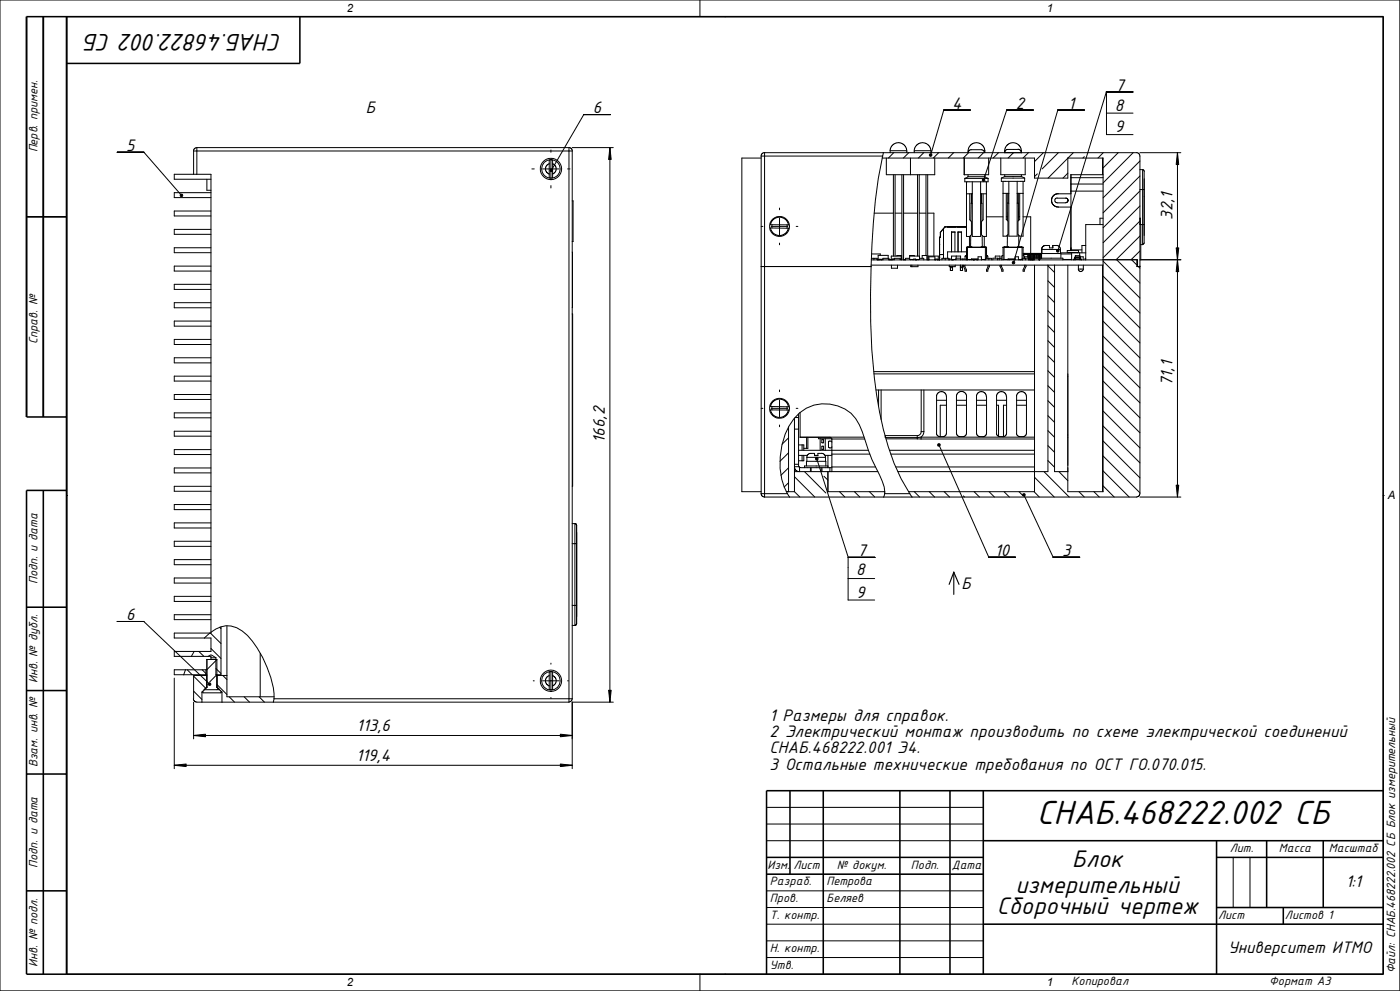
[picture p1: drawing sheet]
<svg xmlns="http://www.w3.org/2000/svg" width="420mm" height="297mm" viewBox="0 0 420 297" stroke-linecap="round" stroke-linejoin="round" font-family="sans-serif">
<g fill="none" stroke="#000" stroke-width=".3">
<path d="M0 0h419.9v297h-419.9zM20 5h395v287h-395zM210 0v5M217.5 5h.1M183.1 34.3h-8l-9.7 16.8M291.1 33h-8l-3.9 13.5M310 33h-8l-6.9 21M325.3 33h-8l-13.3 45.7M331.9 27.5v12.8h8M331.9 33.9h8M339.9 27.6h-8l-14.6 47.6M35.2 45.6h8l11.2 12.9"/>
<path d="M58.1 45.3h1M58.1 52.2h1M58.1 45.3v6.9M58.1 52.2h-5.8v1.5h11M59.1 44.2v1.1M59.1 52.2h4.2v137.5h-11v1.5h11v4h-11v1.5h10.1M59.1 45.3v6.9M59.1 45.3h111.6M59.1 44.2h111.6M59.1 44.2l-.8 .4-.2 .7M62.1 53.7v3.3h1.2M63.3 57.7h-11v1.5h11"/>
<path d="M159.6 50.6h.7M162.8 50.6h5M164.8 49.1v4.2h1v-1.1M164.8 49.1v-1.1h1v4.2M164.8 49.1l-.8 .5-.3 .6 .2 1.3 .8 .7M165.3 45v.6M165.3 48.1v5M165.3 55.6v.7M165.8 49.1l.7 .5 .3 .6-.2 1.3-.8 .7M170.3 50.6h.7M170.7 45.3h1M170.7 44.2v1.1"/>
<path d="M170.7 44.2l.7 .4 .3 .7M170.7 45.3v164.1M171.7 45.3v164.1M171.7 44.2h12.3M183 44.2v166.2M228.3 47.4h-5.8v100h5.8M229.4 46.8h-1.1v101.2h1.1M229.4 45.8l111.6-.1 .8 .5 .2 .6v101.2l-.5 .8-.5 .2h-111.6M229.4 46.8v101.2M229.4 46.8h35.4M229.4 45.8v1M229.4 45.8l-.6 .1-.5 .9"/>
<path d="M264.6 47.4h45.7v6h10v-6M264.8 46.8a168.7 168.7 0 0 0-3.5 33.1M265 45.8l-.2 1M265.9 47.4v5h7.2M267 45.1l.4-1.2 .5-.6 1-.5h.8l1.1 .3 .6 .5 .5 1 .1 1.2M268 52.4v24.4M268.1 45.8l-1.6 1.6M268.5 52.4v24.4M270.6 52.4v25.5M271.1 52.4v25.5M272 45.2h-5v.6M272.6 45.8l-1.6 1.6"/>
<path d="M273.1 47.4v5M274.3 45.2h5M275.3 52.4v24.4M275.8 52.4v24.4M277.1 45.8l-1.6 1.6M277.8 52.4v24.2M278.3 52.4v25.5M279.3 45.2l-.3-1-.6-.8-.7-.5-1.1-.1-1 .2-.7 .6-.5 .9-.1 1.3M279.3 45.2v.6M280.4 47.4v5h-7.3M281.6 45.8l-1.6 1.6M286.1 45.8l-1.6 1.6"/>
<path d="M289.3 47.4v5M289.3 52.4h.1M289.4 53.5h7M289.4 53.5v1h.8h6.2v-1M289.9 54.5v16.4h1l.5-.5v-4l-.5-.5v-7.8M289.9 58.1h1.8M290.4 53h5M290.4 53l-1 .5M290.4 52.4v.6M290.4 45.2h.3M290.6 45.8l-1.6 1.6M291.4 58.1l-.1 2.8"/>
<path d="M291.7 54.5v16.4h2.5v-16.4M294.2 58.1h1.7M294.4 58.1l.2 2.8M295.1 45.8l-1.6 1.6M295.1 45.2h.3M295.4 45.2l-.2-1-.6-.8-.8-.5-1-.1-1 .2-.8 .6-.5 .9-.1 1.2M295.4 53l1 .5M295.4 45.2v.6l-.2-.5-.5-.4h-3.6l-.6 .4-.1 .4M295.4 52.4v.6M295.9 54.5v16.4h-1l-.5-.5v-4l.5-.5v-7.8M296.6 47.4v5h-7.3M299.6 45.8l-1.7 1.6"/>
<path d="M300.2 47.4v5h7.4v-5M300.4 53.4h7M300.4 53.4v1h.8h6.2v-1M300.9 58h1.7M300.9 54.4v16.4h1l.5-.5v-4l-.5-.5v-7.8M301.4 52.9l-1 .5M301.4 45.8h5M301.4 45.2h.2M301.4 52.4v.5M302.4 58l-.1 2.9M302.6 54.4v16.4h2.5v-16.4M304 45.8l-1.6 1.6"/>
<path d="M305.1 58h1.8M305.4 44.7l.8 .5 .2 .6M305.4 58l.1 2.9M305.4 44.8h-3.3l-.5 .3-.2 .7M305.4 58v2.8M306.2 45.2h.2M306.4 45.2l-.2-1-.6-.8-.8-.5-1-.1-1 .2-.8 .6-.5 .9-.1 1.1M306.4 52.9l1 .5M306.4 52.9h-5M306.4 45.2v.6M306.4 52.4v.5M306.9 54.4v16.4h-1l-.5-.5v-4l.5-.5v-7.8"/>
<path d="M308.5 45.8l-1.6 1.6M311.2 52.1l-.9 .8M313 45.8l-2.7 2.6M317.2 59.4h2.8l.4 .7M317.2 59.3l-.8 .5v.5l.3 .4 3 .1M317.5 45.8l-4.9 4.8M320.3 47.4h10.6v100h-10.6v-67.9M320.3 47.4l-5.9 6M320.3 51.9l-1.4 1.5M321.3 58.1h-4.4l-1.1 .8-.4 1.1 .4 1.2 .9 .7 4.6 .2M321.3 57.3h9.6M321.3 55.2h9.6"/>
<path d="M321.3 53.3h9.6M321.3 53.3v1.9M321.3 57.3v17.8M321.3 55.2v2.1M322 45.8l-1.6 1.6M325.3 46.9l-.4 .5M330.8 47.4v5M330.9 52.4h-9.6v.9M331 45.8l-1.6 1.6M335.4 45.8l-4.5 4.5M339.9 45.8l-9 9M342 45.8h12.2"/>
<path d="M342 48.3l-11.1 11M342 52.7l-11.1 11.1M342 57.2l-11.1 11.1M342 56.8h.8M342 50.8h.8M342.8 56.8v10.5M342.8 50.8v6M342.8 50.8l.4 .3v.3v5.4h-.4M343.2 53.6v13.7M353.2 45.8v103.2M8 65h12M63.3 74.3h-11v1.4h11"/>
<path d="M63.3 63.2h-11v1.5h11M63.3 68.7h-11v1.5h11M63.3 79.8h-11v1.4h11M171.7 60.2h.2v12.2h-.2M171.7 75.6v16.6M228.3 79.9h33M228.3 67.9h.6M231.1 68.3l5.4 .2-.5 1.1-.6 .5-1.1 .5h-.9l-1.6-.9zM231.4 67.9h4.9M231.6 67.4v.9M231.9 65.9l1.3-.7h1.3l1.5 .9 .6 1.3h-5.5zM233.8 62.4v.5"/>
<path d="M233.8 65.4v5M233.8 72.9v.5M236.1 67.4v1M238.8 67.9h.6M261.3 79.5h69.6M261.3 79.9a181.2 181.2 0 0 0 3.7 48.8 61.4 61.4 0 0 0 7.9 19.3M261.4 77.9h69.5M261.4 77.4h1.7v.5M261.5 76.1h2.6v.4M262.2 77.4v.5M262.3 63.9h5.7M263.1 77.9h.7"/>
<path d="M263.1 77.8h.7M263.8 77.7v.2M264.2 77.9h.3M264.2 77.8h.3M264.2 77.7v.2M264.5 77.7v.2M264.7 77.7v.2M264.9 77.9v-.5h1.8v.5M266.4 77.4v-.9h-3v1.2h1.5M266.7 77.9h1M266.7 77.8h1M267.4 77.8v-1h2.9v1h-.3"/>
<path d="M267.4 79.5v.9h1.8v-.9M267.7 77.9v-.3h.4v.3M268.1 77.8h.2M268.3 77.9v-.5h1.7v.5M268.5 63.9h2.1M269.1 76.8v-.2h1.4v1.3M270.5 77.4h.1M271.1 77.9h.6M271.1 77.8h.6M271.1 63.9h4.2M272.9 76.8h2.9v1h-1.2M272.9 77.4h-1.2v.5"/>
<path d="M273.2 77.8v.1M273.2 79.5v.4h2.2v-.4M273.6 79.5v.4M273.6 77.8v.1M274.1 77.9v-.3h.5v.3M274.3 76.8v-.2h-1.4v1.2h1.2M274.6 77.9h.4M275 77.8v.1M275.5 77.8v.1M275.8 63.9h2M275.8 77.4h1.3v.5M276.6 77.4v-.8h1.4v1.3"/>
<path d="M278.3 77.9h.4M278.3 77.8h.4M278.3 63.9h1.9v12.9M278.5 77.8v-1h3v1h-.3M278.7 77.9v-.9h1.8v.9M280.5 77.9h.2M280.5 77.8h.2M280.7 77.9v-.3h.5v.3M281.2 77.9h.7M281.9 76.3h1.2M281.9 75.8h.1M281.9 77.2h.1"/>
<path d="M281.9 76.6h.1M281.9 73.3h.1M282.1 69.6l.1 1.5h-.3v6.8M282.1 69.6h.1M282.6 77.9v-.5h2v.5M283 68.5v8.9M283 68.5l-.9 1.1M283.5 68l-.5 .5M283.5 68h6.4M283.5 68l-1.4 1.6M283.5 77.4v.5M284.6 77.9h.2"/>
<path d="M284.8 79.5v.4h1.8v-.4M285.1 79.9v1.2h.6v-1.2M285.5 77.9h.5M285.5 77.8h1.3M285.5 77.9v-1.1h2.7v1.1M285.5 77.6h-.7v.3M285.5 75.5v-5.9h1v5.9M285.7 77.9h.1M286 77.8v.1M286.9 76.8v.6M287.4 75.5v-5.9h1.1l-.1 5.9M288.1 79.5v.5"/>
<path d="M288.1 80v1.1h.7v-1.1M288.1 80h.7M288.2 77.4h-1.4v.5M288.2 77.6h1.3M288.8 79.5v.5M288.8 77.6v.3M289.1 79.5l-.1 .3 .5 1.5h.4l-.5-1.5 .1-.3M289.6 76.8h.1M289.9 77.8h3.5M289.9 76.6l-.4 .3v1M289.9 77.9h.4M289.9 75.5h-5.6v1.9"/>
<path d="M289.9 74.2h6.1M290.2 74.1h5.4M290.2 74.1l.1 3.8M290.2 74.1h-.3v3.8M290.3 74h1.2M290.3 74v.1M290.8 70.9v3.1M291 77.8v.1M291.2 70.6v3.4M291.3 60.9h.4M291.3 60.9v5.3M291.5 74v.1"/>
<path d="M291.5 74h-1.2M291.9 77.8v.1M292 77.9h.4M292 77.8v.1M292.4 77.8v.1M293.1 77.9h.1M293.1 77.8v.1M293.2 77.8v.1M293.4 77.6h-2v.3M293.4 77.9v-.9h1v.9M294.2 60.9h.4M294.4 74h.1"/>
<path d="M294.3 74v.1M294.3 74h1.2M294.4 77.8h1.3M294.4 77.6h.1M294.6 60.9v5.3M294.6 70.6l.1 3.4M295.3 70.9v3.1M295.4 77.8v.1M295.5 74h.1M295.5 74v.1M295.6 74.1v3.7M295.6 74.1h.4v3.3"/>
<path d="M295.7 77.9v-.5h1.8v.5M295.9 65h5M296 76.6l.3 .1v.7M296.4 79.5l.1 .3-.5 1.5h.3l.5-1.5v-.3M296.7 77.4v.5M298.6 77.4v-.6h1.4v.6M299.3 77.4v.5M299.8 77.4v.5M300.1 79.5l-.1 .3 .5 1.5h.4l-.5-1.5 .1-.3M300.5 77.4h-2.6v.5M300.9 74.2h6M300.9 76.6l-.4 .1v1.2"/>
<path d="M300.9 77.8h.3M301.2 77.8h3.3M301.2 74.1v3.7M301.2 74.1h5.4M301.2 74.1h-.3v3.8M301.3 74v.1M301.4 74h.1M301.3 74h1.2M301.4 74h1.1M301.9 65h.4M302.2 70.5v3.5M302.3 60.9h.3"/>
<path d="M302.3 60.9v5.2M302.5 74v.1M302.9 77.8v.1M304.4 77.8v.1M304.5 77.6h-2.1v.3M304.5 77.9v-.9h1v.9M305.1 60.9h.4M305.4 74h.1M305.3 74v.1M305.3 74h1.2M305.4 74h1.1M305.5 60.9l.1 5.2"/>
<path d="M305.5 77.8h1.2M305.6 65h.3M305.6 70.5v3.5M305.8 77.8v.1M306.2 77.8v.1M306.5 74v.1M306.6 74.1h.3v3.3M306.6 74.1v3.8l.1-.5h1.9M306.9 76.6l.4 .1v.7M306.9 65h2.3v10.9M306.9 76.2h1.5M306.9 76.1h5.6"/>
<path d="M307.3 77h1.1M307.3 79.5l-.4 1.8h.4l.5-1.5-.1-.3M307.3 77v.4M307.7 77.4v.5M308.4 76.2h.1M308.4 76.2v1.2M308.6 76.1v1.8M308.6 76.2h.3M308.6 77.7v.1M308.9 77.7v.1M308.9 76.2h.1M308.9 77.7h.2"/>
<path d="M308.9 77.8h.2M308.9 76.2v1.5M308.9 77.8v.1M309.1 77.7v.1M309.1 76.1v1.6M309.1 76.2h.2M309.1 77.8v.1M309.2 77.9h.1M309.2 76.3v1.6M309.3 77.7v.1M309.3 76.2h.1M309.3 77.7h.3"/>
<path d="M309.3 77.8h.3M309.3 76.2v1.5M309.3 77.8v.1M309.6 77.7v.1M309.6 76.1v1.6M309.6 77.9h.2M309.6 76.2h.2M309.6 77.8v.1M309.8 77.7v.1M309.8 76.2h.1M309.8 77.7h.2M309.8 77.8h.2"/>
<path d="M309.8 76.2v1.5M309.8 77.8v.1M310 77.9h.3M310 76.2h.3M310 77.8v.1M310 77.7v.1M310 76.1v1.6M310.3 77.9v-.5h1.4v.5M310.3 76.2h.1M310.3 76.2v1.2M310.3 79.5v67.9h-37.8M310.6 76.2h.3"/>
<path d="M310.6 76.1v1.3M310.9 76.2h.1M310.9 76.2v1.2M311.1 76.1v1.3M311.1 76.2h.3M311.4 76.2h.1M311.4 76.2v1.2M311.6 76.1v1.3M311.6 76.2h.3M311.7 77.9h.2M311.9 77.7v.1M311.9 76.2h.1"/>
<path d="M311.9 76.2v1.7M311.9 77.7h.1M311.9 77.8h.1M311.9 77.4h7v.5M312.1 76.1v1.3M312.1 76.2h.2M312.3 76.2h.1M312.3 76.2v1.2M312.5 77.4v-1.4h5.8v1.4M312.5 74.8h.1M312.5 74.8v1.2l-5.3-.1v.4l5.3-.1M312.5 74.8h5.6"/>
<path d="M313.7 73.6l-.8 .2-.4 1M313.7 73.6h.1M313.7 73.6l-.7 .2-.5 1M313.7 73.6h1.1v.7h1v-.7M314.4 79.7l2 2M314.4 79.5v61.9h-45M315.8 73.6h.1M315.8 73.6h1.1M316.4 79.5v61.9h3.9M316.9 73.5l1 .5 .2 .8M318.1 74.8v1.2M318.1 75.8h7.6"/>
<path d="M318.3 76.1h3.2M318.9 77.8h2.6M320.2 75.1h3.4v.6h-3.4zM320.4 60.1h.1M320.4 60.1l-.1 .4-.6 .2M320.5 75.7v.1M321.3 74.9h3.3M321.3 74.3h.1M321.5 75.8v2.1M322.2 77.7v.2M322.3 77.5l-.1 .2M322.3 77.3l.2 .3"/>
<path d="M322.3 77.3l.2 .1M322.4 77.6l-.2 .3M322.5 77.4v.2M322.5 77.1l-.2 .2M322.5 77.3v.1M322.5 77.1h.1M322.5 77.3h.1M322.5 77.3l.2 .4M322.5 77.1v.2M322.6 76.7l-.1 .4M322.6 76.7h.1M322.6 77.3h.1"/>
<path d="M322.6 77.1h.1M322.6 77.1v.2M322.6 77.3h1.3M322.6 77.1h1.3M322.6 77.3l.1 .4M322.7 76.7h-.1M322.7 77.7h.1M322.7 76.7h.1M322.7 77.7h1.1M322.7 77.7v.2M322.7 76.7l-.1 .4M322.7 76.7h1.1"/>
<path d="M323.3 75.7v.1M323.5 79.5v1.1M323.8 76.7h.1M323.8 76.7l.1 .4M323.8 77.7h.1M323.9 77.3h.1M323.9 77.1h.1M323.9 75.8v.9M323.9 77.1v.2M323.9 77.3l-.1 .4M323.9 77h1.1v.9M323.9 76.7l.1 .4"/>
<path d="M323.9 77.1l.3 .2M324 77.3l.1 .1M324 77.3l-.2 .4M324 77.1h.1M324 77v.9M324.1 77.4l.1 .1M324.1 77.6l.3 .3M324.2 77.5l.1 .2M324.2 77.3l-.1 .1M324.2 77.3v.2M324.3 77.7l.1 .2M325 79.5v1.1"/>
<path d="M325.7 73.6h-1.1v2.2M325.7 77.4h-.2v.5M330.8 79.5v67.9M330.9 78.3l11.1 11M330.9 67.3h-5.2v10.6M330.9 77.9h10.3v2M330.9 65.4h-.9v1.9M335 77.9l7 6.9M339.5 77.9l1.5 1.5M341 77.9v2h1M341.5 79.9l.5 .4M342 61.7l-11.1 11.1"/>
<path d="M342 66.3l-11.1 11M342 70.7l-7.2 7.2M342 75.2l-2.7 2.7M342 79.7l-.2 .2M342 67.3h.8M342 65.4l.1 1.9M342.2 67.3v10.6h-.2M342.3 77.9h11.9M342.8 67.3v6h-.6M342.8 67.3h.4M343.2 67.3v5.5l-.4 .5M343.2 67.3v3.3"/>
<path d="M63.3 85.2h-11v1.5h11M63.3 90.7h-11v1.5h11M63.3 96.2h-11v1.5h11M171.7 94.1v51.6M285.1 80.2h.6M288.1 80.2h.7M314.4 97.6l2 2.1M314.4 93.1l2 2.1M314.4 88.6l2 2.1M314.4 84.2l2 1.9M323.5 80.6l.1 .5 .4 .3 .8-.2 .2-.6M323.5 80.6h1.5"/>
<path d="M330.9 96.3l11.1 11M330.9 91.7l11.1 11.1M330.9 87.2l11.1 11.1M330.9 82.8l11.1 11M63.3 101.7h-11v1.6h11M63.3 107.2h-11v1.6h11M63.3 112.7h-11v1.5h11M63.3 118.2h-11v1.5h11M233.8 116.9v.5M233.8 119.9v5M262.1 111.4h48.2M262.2 112.1h48.1"/>
<path d="M262.8 116.9h47.5M263.6 116.9v4.8M264.3 116.9v8.8M276.4 116.9v12.5M277.2 116.9v12.5M281 120h2.9M281.4 117.7l.7-.3h.7l.7 .4 .4 .7v11.4l-.2 .6-.7 .4-1.5-.1-.4-.5-.2-.4 .1-11.4zM286.9 120h3M290 118.9l-.3-1-.9-.6-1.1 .2-.8 1v11.4l.2 .6 .6 .3h1.5l.7-.7v-11.2M292.9 120h3.1M293.4 117.7l.6-.3h.8l.7 .4 .4 .7 .1 11.4-.3 .6-.8 .4-1.4-.2-.6-.8v-11.4zM299 120h3"/>
<path d="M299.4 117.7l.7-.3h.7l.7 .4 .4 .7 .1 11.4-.3 .6-.8 .4-1.4-.1-.5-.5-.1-.4 .1-11.4zM305 120h2.9M305.4 117.7l.7-.3h.7l.7 .4 .4 .7v11.4l-.2 .6-.7 .4-1.5-.1-.4-.5-.2-.4 .1-11.4zM314.4 115.6l2 2M314.4 111.1l2 2M314.4 106.6l2 2M314.4 102.1l2 2M330.9 118.7l11.1 11M330.9 114.2l11.1 11M330.9 109.7l11.1 11M330.9 105.2l11.1 11M330.9 100.8l11.1 11"/>
<path d="M63.3 123.7h-11v1.5h11M63.3 129.2h-11v1.5h11M63.3 134.7h-11v1.5h11M228.3 122.4h.6M231.4 122.4h4.9M231.6 121.8v1.1M231.9 120.4l1.3-.7h1.3l1.5 .9 .6 1.3-5.5-.1zM233.8 127.4v.5M236.1 121.9v1M236.5 122.9l-.5 1.2-.9 .7-.8 .3h-.9l-1-.4-.8-.7-.5-1v-.1h5.5M236.6 131.2l-2 1.9M236.6 135.7l-2.6 2.6"/>
<path d="M236.6 128v19.4M238.3 139.1v.8M238.3 140l.3 .8 1.1 .6M238.3 125.3v3.3M238.3 128.6v10.5M238.3 139.9v7.5M238.3 128.6h1.3M238.3 139.1h1.3M238.3 139.9h1.4M238.5 125.1h1.1M238.8 122.4h.6M239.6 135h20.9"/>
<path d="M239.6 136.5h2.6M239.6 124.1v1M239.6 128.6v10.5M239.6 133.3h1M239.6 138.1h1M239.6 139.1l.1 .8M239.6 125.1v3.5M239.7 139.9l.2 .1M240 131h19.2M240 123.6v7.4M240 131l9 .1 .6 .5M240.6 133.3v1.7"/>
<path d="M240.6 136.5v1.6M240.6 133.4h.5v1.6M241.1 136.5v1.6h-.5M241.1 134.4h.9M241.9 139.7v-1.4h5.8v1.4M242 131.1v3.3M242.4 131.1v3.3h-.4M244.3 136.5h1.1M245 137.5l9.5 29.5h8M245.5 131.1v.4h4M246 131.5v3.5M246.5 135.8l.9 .5 .2 .8"/>
<path d="M246.5 135.9h-1.1v.7h-1.1v-.7h-1.4l-.6 .4-.3 .8M246.5 133.8h.6l-.1 .9h-.5zM246.5 131.8h.6l-.1 .9h-.5zM247.5 136.5h2.1M247.6 131.5v3.5M247.6 137.1v1.2M247.7 137.1h-5.6v1.2M248.4 136.5v3.7M248.4 139.7h-7.1v.5M249.6 133.9l-.2 .3h-.6M249.6 131.6v4.5M249.6 136.1h11.3"/>
<path d="M249.6 140h13M249.6 131.6h9.8M249.6 136.1v3.9M249.6 132.5l-.2-.3-.9 .1v1.7l.3 .2M249.6 140v1.4M265.7 131.1h9.5M265.8 131.5h9.4M266.8 135h43.5M267.3 136.1h43M268.7 140h41.6M275.2 131.1v.4M275.2 130.6v.5"/>
<path d="M275.2 130.6h-9.6v.5M275.2 131.5l1.1 .1M276.3 131.6h34M276.3 131h34M276.3 131l-1.1 .1M276.3 131v.6M276.4 129.4a1.15 1.15 0 0 1-1.2 1.2M276.4 129.4h.8M277.2 129.4l-.3 .9-.6 .7M281.7 133.3l14.9 33.7h8M283.9 121.5h-1.8v9.4M286.9 121.5h3"/>
<path d="M292.9 121.5h3.1M299 121.5h.6v9.3M302 121.5h-1v9.4M305 121.5h2.9M314.4 138l2 2M314.4 133.6l2 2M314.4 129.1l2 2M314.4 124.6l2 2M314.4 120.1l2 2M330.9 136.7l11.1 11M330.9 132.2l11.1 11M330.9 127.7l11.1 11"/>
<path d="M330.9 123.2l11.1 11M20 148.5h.1M63.3 140.3h-11v1.4h11M63.3 145.8h-11v1.4h11M63.3 151.2h-11v1.5h11M63.3 156.7h-11v1.5h11M171.7 156.9h.8M172.5 156.9v6M172.5 156.9l.5 .5M173 159.7v25M173 157.4h.1M173 159.7h.1"/>
<path d="M173 157.4v5.5M173 159.7v3.2M228.3 148l.5 .8 .6 .2M229.4 148h6.8M229.4 148v1M235.9 147.4h2.4M236.2 148a22 22 0 0 1 1.9-22.4 11.8 11.8 0 0 1 18.6-.1 34.7 34.7 0 0 1 3.8 9.4l2.2 5.2a16.9 16.9 0 0 1 2.7 7.9M236.2 148l.7 1M236.6 140.2l-2.3 2.3M236.6 144.7l-1.4 1.3M238.3 147.4l1.6 1.6M238.3 142.9l6.1 6.1"/>
<path d="M238.3 141.4h25.1M239.9 140l.3 .1M239.9 140v1.4M240.2 140.2h9.4M241.3 141.4l6.4 6.3M243.1 140.2v1.2M243.3 140.2v1.2M246.3 140.2v1.2M246.6 140.2v1.2M247.2 142.7l1.2 1.2M248.4 141.4v6h17M249 140.2v1.2"/>
<path d="M251.8 147.4l1.6 1.6M256.3 147.4l1.6 1.6M260.8 147.4l1.6 1.6M265.3 147.4l.1 .1M265.4 148l-.3 1M265.4 148h7.5M272.9 148l.7 1M274.3 147.4l1.6 1.6M278.8 147.4l1.6 1.6M283.3 147.4l1.6 1.6M289 148.6l.3 .4M292.2 147.4l1.6 1.6"/>
<path d="M296.7 147.4l1.6 1.6M301.2 147.4l1.6 1.6M305.7 147.4l1.1 1.1M307.2 148.3l8.7 18.7h8M310.2 147.4l1.6 1.6M310.3 143l6 6M313.2 141.4l7.6 7.6M317.7 141.4l2.6 2.7M323.7 147.4l1.6 1.6M328.2 147.4l1.6 1.6M330.9 145.6l3.4 3.4M330.9 141.1l7.9 7.9"/>
<path d="M342 149h12.2M415 148.5h.1M63.3 162.2h-11v1.5h11M63.3 167.7h-11v1.5h11M63.3 173.2h-11v1.6h11M63.3 178.7h-11v1.6h11M171.7 162.9h.8M172.5 162.9h.5M172.5 162.9v18.5M254.4 167v12.8h8M254.4 173.4h8M35.2 186.3h7.9l19.8 18.7"/>
<path d="M58.3 195.2l-.9 1.5M59.6 195.2l1.6 1.5M62.4 196.7h.9v1M62.4 196.7l.9-.4 1.5 .8M62.9 189.7l-1.6 1.5M63.1 189.7l3.2 3.2M63.3 197.1h1.5M63.3 194.4l3 3M63.3 184.2h-11v1.5h11M63.3 189.5a7.1 7.1 0 0 1 9.3-.4 29.4 29.4 0 0 1 9.4 17l.2 3.3M65.1 197.7l-3 3M65.9 188l.4 .4"/>
<path d="M66.3 187.9v14.3h-1.5v-5.1M68.1 187.6v21.2h14.2M78.1 195.8v13M165.3 198.8v.3M171.7 181.4h.8M171.7 187.5h.8M172.5 181.4v6.1M172.5 181.4h.5M173 186.9h.1M173 184.7h.1M173 181.4v5.5M173 186.9l-.5 .6"/>
<path d="M173 181.4v3.3M52.3 203.2v27.2M55.6 200.7l-.5 1.5M56.2 200.7l1.5 1.5M58 209.4l.2 .6 .4 .4h2M58.1 207.1l2.5 2.5M58.1 202.6l3.6 3.7M58.1 210.4v11M60.6 210.4h6M60.6 207.4h.3M60.6 207.4v3M60.7 200.7l1.1 1.1"/>
<path d="M60.9 207.2v.4h5.4v-.4M61.3 206.7h.1M61.3 206.7h4.6M61.8 202.2h.3M61.8 200.7h.3M61.8 200.7h-9.5v1.5h9.5M61.8 200.7v1.5M62.1 202.4h-4v7M62.1 206l-1.5 1.4M62.2 205.1l-.1 .1M64.8 200.4l1.5 1.4M65.1 206h.1"/>
<path d="M65.1 202.2l-2.2 2.2M65.1 206l.8 .7M65.1 202.4h3M65.1 206v-8.3h-3l-.1 8.3-.7 .7M65.1 205.2l3 3M65.1 206l1.5 1.4M65.4 206.3l-.4 .4M65.9 206.7h.1M66.3 207.4h.3M66.6 207.4v3M66.8 202.4l1.3 1.3M68.7 208.8l1.7 1.6"/>
<path d="M73.2 208.8l1.6 1.6M77.7 208.8l1.6 1.6M82.2 209.4l-.2 1M82.2 209.4h88.5M160 204h.3M162.8 204h5M164.8 202.5v4.2h1v-1.1M164.8 202.5v-.6a.55 .55 0 0 1 .2-.6 .55 .55 0 0 1 .7 .1l.1 1.1M164.8 202.5l-.8 .5-.3 .7 .2 1.2 .8 .7M165.3 201.5v5M165.3 209v.3M165.8 202.5l.7 .5 .3 .7-.2 1.2-.8 .7"/>
<path d="M165.8 202.5v3.1M170.3 204h.3M170.7 209.4v1h-104.1M170.7 209.4h1M171.7 209.4l-.3 .7-.7 .3M184 210.4h-12.3v20M52.3 229.4h119.4M58.1 220.4h113.6M230 247h65M230 242h65M230 252h65M370 257v15"/>
<path d="M375 257v15M230 272h65M230 267h65M230 277h65M210 292v5M217.5 292h.1M230 287h65M230 282h65"/>
<circle cx="165.3" cy="50.6" r="3.2"/>
<circle cx="165.3" cy="50.6" r="2.8"/>
<circle cx="233.9" cy="67.9" r="3"/>
<circle cx="233.9" cy="122.4" r="3"/>
<circle cx="165.3" cy="204" r="2.79"/>
<circle cx="165.3" cy="204" r="3.2"/>
</g>
<g fill="none" stroke="#000" stroke-width=".47">
<path d="M13 5v120M20 5v287M90 5v14h-70M8 65h12M20 125h-12v-120h407v287h-407v-145h12M13 147v145M8 182h12M8 207h12M8 232h12M237 237v25M247 237v55M270 237v55"/>
<path d="M285 237v55M295 237v55M415 237h-185v55M230 257h65M295 252h120M365 257h50M365 252v40M380 252v20M397 252v20M8 267h12M230 262h65M295 277h120"/>
<path d="M365 272h50M385 272v5"/>
</g>
<path d="M286.1 171.5l1.6 3.6M286.1 171.5l-1.4 3.6M286.1 171.5v6.6" fill="none" stroke="#000" stroke-width=".34"/>
<g fill="#000" stroke="#000" stroke-width=".3">
<path d="M183 44.2l.3 3.6h-.7zM353.2 45.8l.4 3.5h-.8zM353.2 77.9l.4 3.5h-.8zM352.8 74.3h.8l-.4 3.6zM352.8 145.4h.8l-.4 3.6zM182.6 206.9h.7l-.3 3.5zM52.3 229.4l3.5-.4v.7zM58.1 220.4l3.5-.4v.8zM168.1 220l3.6 .4-3.6 .4zM168.1 229l3.6 .4-3.6 .3z"/>
<circle cx="54.4" cy="58.6" r=".38"/>
<circle cx="165.4" cy="51.1" r=".37"/>
<circle cx="279.2" cy="46.5" r=".38"/>
<circle cx="295.1" cy="54" r=".37"/>
<circle cx="304.1" cy="78.7" r=".37"/>
<circle cx="317.3" cy="75.2" r=".38"/>
<circle cx="245" cy="137.5" r=".38"/>
<circle cx="281.7" cy="133.4" r=".38"/>
<circle cx="307.2" cy="148.3" r=".38"/>
<circle cx="62.9" cy="205.1" r=".39"/>
</g>
<text font-size="10.8" x="311" y="246.9">СНАБ.468222.002 СБ</text>
<g font-size="7.7">
<text x="84.5" y="10.2" transform="rotate(-180 84.5 10.2)">СНАБ.46822.002 СБ</text>
<text x="321.6" y="260">Блок</text>
<text x="304.6" y="267.5">измерительный</text>
<text x="299" y="274">Сборочный чертеж</text>
</g>
<g font-size="5.4">
<text x="334.6" y="27.1">7</text>
<text x="109.8" y="33.9">Б</text>
<text x="177.8" y="33.9">6</text>
<text x="285.7" y="32.6">4</text>
<text x="304.7" y="32.6">2</text>
<text x="320.4" y="32.6">1</text>
<text x="334.5" y="33.2">8</text>
<text x="334.5" y="39.5">9</text>
<text x="37.9" y="45.2">5</text>
<text x="351.8" y="65.9" transform="rotate(-90 351.8 65.9)">32,1</text>
<text x="351.8" y="115.7" transform="rotate(-90 351.8 115.7)">71,1</text>
<text x="181.5" y="132.7" transform="rotate(-90 181.5 132.7)">166,2</text>
<text x="257.2" y="166.7">7</text>
<text x="298.4" y="166.6">10</text>
<text x="318.6" y="166.6">3</text>
<text x="256.9" y="172.4">8</text>
<text x="256.9" y="179.1">9</text>
<text x="288.5" y="176.6">Б</text>
<text x="37.9" y="185.8">6</text>
<text x="230.8" y="216">1 Размеры для справок.</text>
<text x="107" y="219">113,6</text>
<text x="230.8" y="220.9">2 Электрический монтаж производить по схеме электрической соединений</text>
<text x="106.8" y="228">119,4</text>
<text x="230.8" y="225.8">СНАБ.468222.001 Э4.</text>
<text x="230.8" y="230.7">3 Остальные технические требования по ОСТ ГО.070.015.</text>
<text x="403.7" y="265.7">1:1</text>
<text x="368.5" y="285.7">Университет ИТМО</text>
</g>
<g font-size="3.9">
<text x="11.3" y="45.7" transform="rotate(-90 11.3 45.7)">Перв. примен.</text>
<text x="11.3" y="103" transform="rotate(-90 11.3 103)">Справ. №</text>
<text x="11.3" y="175" transform="rotate(-90 11.3 175)">Подп. и дата</text>
<text x="11.3" y="204.7" transform="rotate(-90 11.3 204.7)">Инв. № дубл.</text>
<text x="11.3" y="229.9" transform="rotate(-90 11.3 229.9)">Взам. инв. №</text>
<text x="368.9" y="255.4">Лит.</text>
<text x="383.6" y="255.4">Масса</text>
<text x="398.6" y="255.4">Масштаб</text>
<text x="11.3" y="260.1" transform="rotate(-90 11.3 260.1)">Подп. и дата</text>
<text x="230.2" y="260.3">Изм.</text>
<text x="238" y="260.3">Лист</text>
<text x="251" y="260.3">№ докум.</text>
<text x="273.3" y="260.3">Подп.</text>
<text x="285.6" y="260.3">Дата</text>
<text x="231" y="265.3">Разраб.</text>
<text x="248" y="265.3">Петрова</text>
<text x="231" y="270.3">Пров.</text>
<text x="231" y="275.3">Т. контр.</text>
<text x="248" y="270.3">Беляев</text>
<text x="365.5" y="275.3">Лист</text>
<text x="385.5" y="275.3">Листов 1</text>
<text x="231" y="285.3">Н. контр.</text>
<text x="11.3" y="289.7" transform="rotate(-90 11.3 289.7)">Инв. № подл.</text>
<text x="231" y="290.3">Утв.</text>
<text x="418.5" y="291.7" transform="rotate(-90 418.5 291.7)">Файл: СНАБ.468222.002 СБ Блок измерительный</text>
<text x="321.4" y="295.4">Копировал</text>
<text x="380.7" y="295.4">Формат А3</text>
</g>
<g font-size="3.4">
<text x="104" y="3.6">2</text>
<text x="314" y="3.6">1</text>
<text x="416.3" y="149.6">A</text>
<text x="104" y="295.6">2</text>
<text x="314" y="295.6">1</text>
</g>
</svg>
